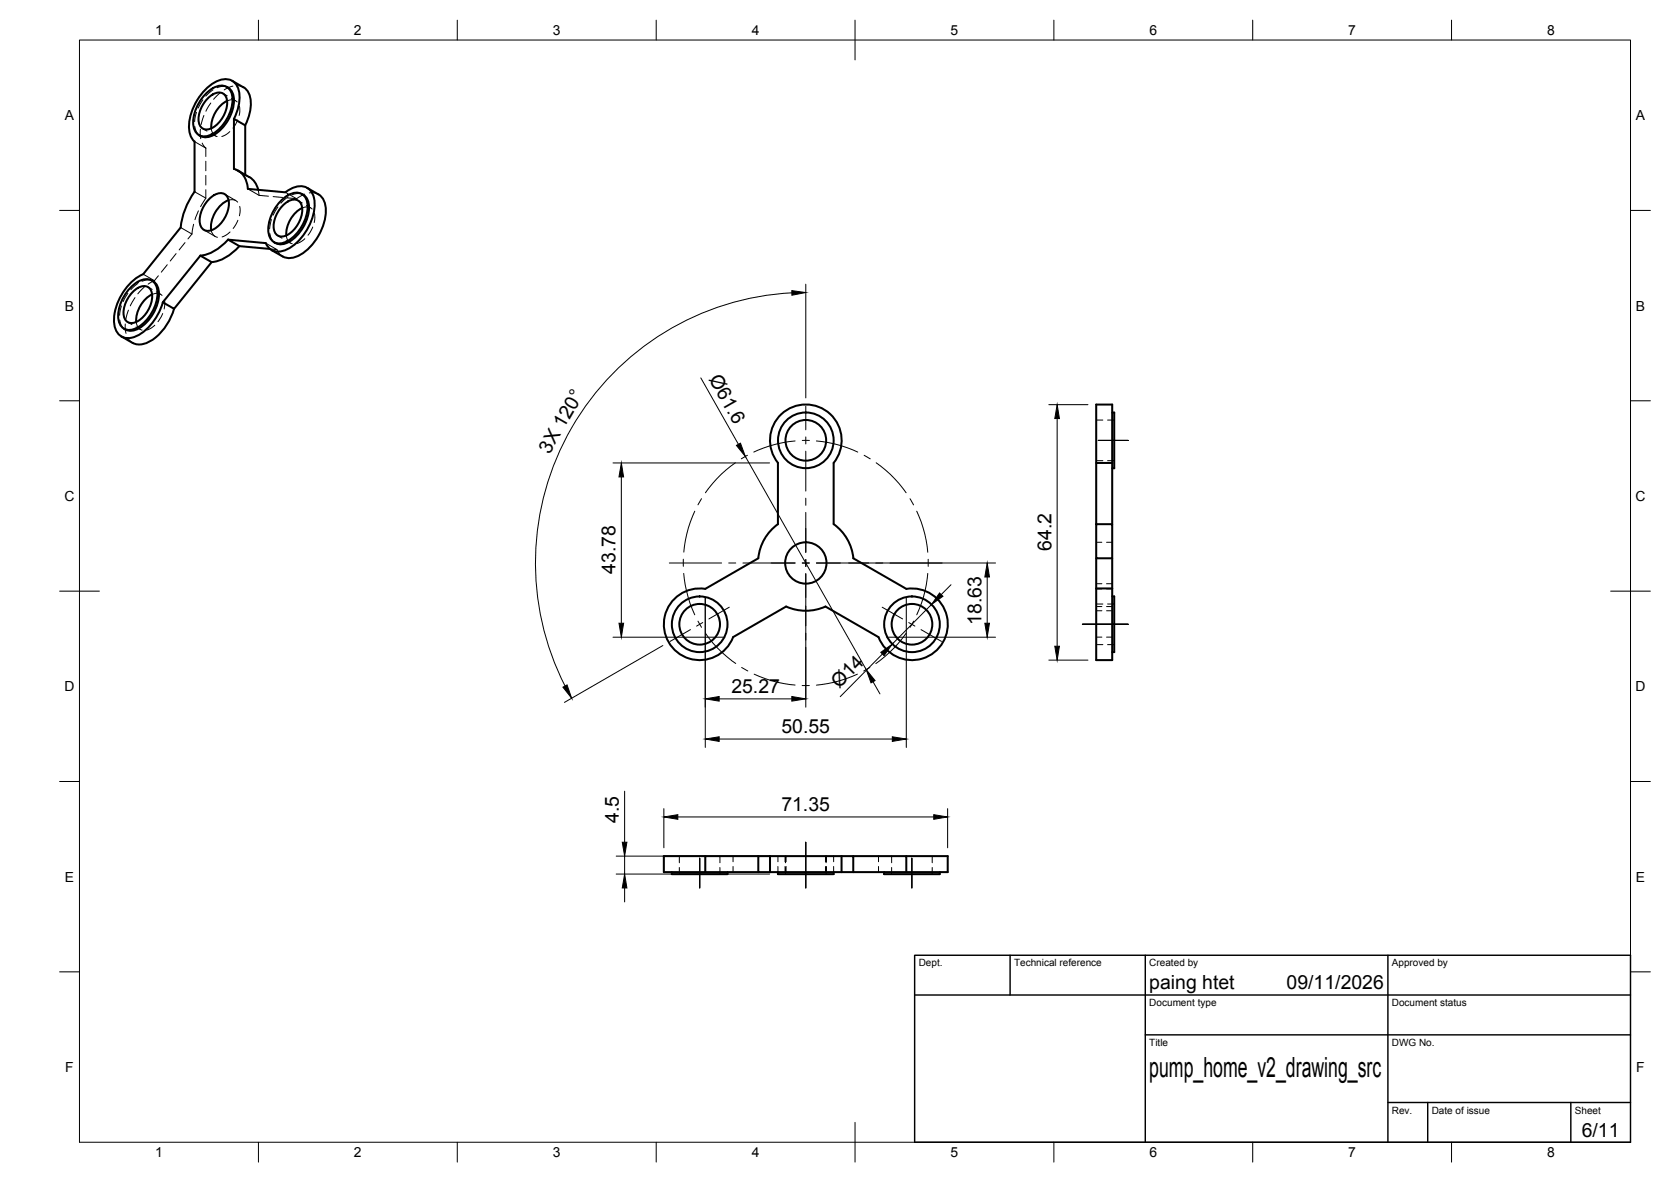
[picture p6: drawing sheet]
<svg xmlns="http://www.w3.org/2000/svg" width="420mm" height="297mm" viewBox="0 0 420 297" stroke-linecap="round" stroke-linejoin="round" font-family="sans-serif">
<!-- layer: Visible -->
<g fill="none" stroke="#000" stroke-width=".51">
<path d="M50 34l.4 .2M51.9 23.4a4.8 4.8 0 0 1 4.8-1.7 3.8 3.8 0 0 1 1.7 4.3 10.6 10.6 0 0 1-5.8 8 2.77 2.77 0 0 1-4-2.3 10.3 10.3 0 0 1 3.3-8.3zM52.3 24.7a3.4 3.4 0 0 1 3.8-1.2 3.4 3.4 0 0 1 .8 3.9 7 7 0 0 1-4.8 5.1 2.15 2.15 0 0 1-2.2-2.5 7.9 7.9 0 0 1 2.4-5.3zM57 21.8a3.7 3.7 0 0 1 1.8 4.4 10.2 10.2 0 0 1-6.4 8.2h-1.4l-.6-.2M57.1 25.3a7.7 7.7 0 0 0-4 6.9M58.4 20.3l2.8 1.6M58.8 29.9l2.9 1.6v12.4M58.8 29.9v12.6M58.8 29.9a9.8 9.8 0 0 0 .9-8.1 3.6 3.6 0 0 0-5.4-1.3 13.7 13.7 0 0 0-6.7 12.2 4.4 4.4 0 0 0 1.3 2.9v12.6a18.9 18.9 0 0 0-3.5 9l-9.4 11.7a13.3 13.3 0 0 0-7.2 13.1 3.5 3.5 0 0 0 5.2 2.6 13.5 13.5 0 0 0 7-8.6M61.2 21.9a5.6 5.6 0 0 1 1.6 6.3l-1.1 3.3M52.6 50a3.4 3.4 0 0 1 3.9-1.2 3.5 3.5 0 0 1 .8 4 7.2 7.2 0 0 1-4.8 5.2 2.2 2.2 0 0 1-2.3-2.6 8.1 8.1 0 0 1 2.4-5.4zM57.5 50.3a7.6 7.6 0 0 0-4.4 7.6"/>
<path d="M58.8 42.4a5.1 5.1 0 0 1 3.5 5l9.5 .9M59.9 42.9l2.8 1.6M62.7 44.5l.8 .6 .7 .9 .7 1.7M70.8 50.3a4.8 4.8 0 0 1 4.8-1.7 3.8 3.8 0 0 1 1.7 4.3 10.6 10.6 0 0 1-5.8 8 2.77 2.77 0 0 1-4-2.3 10.3 10.3 0 0 1 3.3-8.3zM71.1 51.6a3.4 3.4 0 0 1 3.8-1.2 3.4 3.4 0 0 1 .9 3.9 7 7 0 0 1-4.8 5.1 2.15 2.15 0 0 1-2.2-2.5 7.9 7.9 0 0 1 2.3-5.3zM71.8 48.3a4.9 4.9 0 0 1 5.9-.8 6.2 6.2 0 0 1 1.1 6.4 13.6 13.6 0 0 1-7.1 9 3.5 3.5 0 0 1-4.9-1.8l-9.4-.9M75.9 48.8a3.6 3.6 0 0 1 1.8 4.3 10.2 10.2 0 0 1-6.4 8.2h-1.4l-.6-.2M76 52.3a7.7 7.7 0 0 0-4 6.9M77.2 47.2l2.9 1.6M80.1 48.8a4.8 4.8 0 0 1 1.8 4.7 13.5 13.5 0 0 1-7.6 11.1 3.8 3.8 0 0 1-3.2-.2l-2.9-1.6M33.1 72a4.8 4.8 0 0 1 4.7-1.7 3.8 3.8 0 0 1 1.7 4.4 10.6 10.6 0 0 1-5.7 8 2.77 2.77 0 0 1-4-2.3 10.3 10.3 0 0 1 3.3-8.4zM33.4 73.4a3.4 3.4 0 0 1 3.8-1.3 3.4 3.4 0 0 1 .8 3.9 7 7 0 0 1-4.7 5.2 2.15 2.15 0 0 1-2.2-2.6 7.9 7.9 0 0 1 2.3-5.2z"/>
<path d="M38.1 70.5a3.7 3.7 0 0 1 1.8 4.3 10.2 10.2 0 0 1-6.4 8.3h-1.4l-.6-.3M38.2 74a7.7 7.7 0 0 0-3.9 6.9M43.8 77.6a13.5 13.5 0 0 1-7 8.6 4.1 4.1 0 0 1-3.5 0l-2.8-1.7M50.4 64.2l2.8 1.7-9.4 11.7-2.9-1.6zM57.4 60.2l2.8 1.7 7.7 .7M57.4 60.2a11.3 11.3 0 0 1-7 4M60.2 61.8a11.3 11.3 0 0 1-7 4.1M68.9 60.9l.3 .2M31.2 82.6l.3 .2M195.6 116.3v15.4M195.6 116.3a9 9 0 0 1 .9-12.2 9 9 0 0 1 12.3 0 9 9 0 0 1 .8 12.2M209.6 116.3v15.4"/>
<path d="M275.6 116.3v-14.6h4.1v14.6M279.7 103.7h.5v14h-.5M195.6 131.7a12 12 0 0 0-4.9 8.6l-13.4 7.7a9 9 0 0 0-10.1 6.9 9 9 0 0 0 6.1 10.6 9 9 0 0 0 11-5.4l13.4-7.7M209.6 131.7a12 12 0 0 1 5 8.6l13.3 7.7M275.6 131.7h4.1v8.6h-4.1zM275.6 131.7v-15.4h4.1v15.4M227.9 148a9 9 0 0 1 10.2 6.9 9 9 0 0 1-6.2 10.6 9 9 0 0 1-11-5.4l-13.3-7.7a12 12 0 0 1-9.9 0M275.6 147.9v18h4.1v-18M275.6 140.3v7.6M275.6 147.9h4.1M279.7 149.9h.5v14h-.5M279.7 140.3v7.6"/>
<path d="M168.9 219.2v.5h14v-.5M177.3 215.1h-10.4v4.1h10.4M177.3 219.2h13.4M190.7 215.1h-13.4v4.1M193.6 215.1h-2.9v4.1h2.9M193.6 215.1h18M193.6 215.1v4.1M195.6 219.2v.5h14v-.5M211.6 215.1h2.9v4.1M211.6 215.1v4.1M214.5 215.1h13.4v4.1M222.3 219.2v.5h14v-.5"/>
<path d="M227.9 215.1h10.4v4.1h-44.7"/>
<circle cx="202.6" cy="110.7" r="7"/>
<circle cx="202.6" cy="110.7" r="5.1"/>
<circle cx="175.9" cy="156.9" r="7"/>
<circle cx="175.9" cy="156.9" r="5.1"/>
<circle cx="202.6" cy="141.5" r="5.2"/>
<circle cx="229.3" cy="156.9" r="7"/>
<circle cx="229.3" cy="156.9" r="5.1"/>
</g>
<!-- layer: Hidden -->
<g fill="none" stroke="#000" stroke-width=".25">
<path d="M48.9 35.6l2.9 1.6M49 31.8l.4 1.4 1 1M49.4 28.2l-.5 2.4M50.4 32.5l.1 2.3M50.8 36l1 1.2M51 32.3l1 .6M51 25.1l-1.2 2M51.3 29l-.7 2.3M51.8 37.2v2.1M53 25.9l-1.2 2M53.1 33.5l1.1 .6M53.1 32.3l.4 1.3 1.1 .7"/>
<path d="M53.6 22.6l-1.8 1.6M54.6 22l1.5-.3 1.3 .3M55.4 23.3l-1.7 1.7M56.1 23.5l1 .6M57.1 25.4l1.3-.3 1.2 .5M57.8 33.1l-.8 .6-1.2 .6M58.2 24.7l1 .6M58.5 21.6l-2.1 1M59.7 21.5l1.5 .4M59.8 30.1l-1.2 2.1M60.2 26.7l.1 1.3-.2 1M45.4 57.2l2.9 1.6"/>
<path d="M48.3 58.8l-1 1.2M48.7 56.4l-.4 2.4M48.9 48.2l2.9 1.6M49.9 53l-.9 2.2M51.3 57.8l2.8 1.6M51.8 49.8l-1.4 2.1M51.8 40.5v2.4M51.8 44.1v2.4M51.8 47.7v2.1M53.1 57.9l.6 1.1 1 .6M56.5 48.8l2.8 1.6M57.5 50.3l1.2-.1 1.1 .6"/>
<path d="M57.8 58.3l-1 .8-1 .4M58.8 42.5l2.9 1.6M59.8 55.4l-1.2 2M60.3 51.9l.1 1-.2 1.3M61.7 44.1l1 .4M61.7 43.9v.2M62.3 47.5l2.9 1.6M64.9 47.7l.3 1.4M65.2 49.1l2.3 .2M67.8 58.7l.5 1.4 .9 1M68.3 55.2l-.5 2.3M68.7 49.4l2.4 .2"/>
<path d="M69.8 59.2l1.1 .7M69.9 52l-1.2 2.1M71.8 48.3l2.8 1.6M72 59.2l.4 1.3 .5 .5 .6 .2M72.2 49.7l2.4 .2M72.4 49.5l-1.8 1.6M73.5 48.9l1.4-.3 1.3 .3M74.9 50.4l1.1 .6M76 52.3l1.3-.3 .7 .2 .5 .3M76.6 48.8l-2 1.1M76.6 60l-.7 .6-1.3 .6M77 51.6l1.1 .6"/>
<path d="M77.8 48.5h1.3l1 .3M78.6 57.1l-1.2 2M79 53.6l.2 1.3-.2 1M30.5 76.9l-.4 2.3M32.2 73.7l-1.2 2.1M32.3 77.9l-.7 2.3M34 74.8l-1.2 2.1M34.7 71.2l-1.8 1.6M35.7 70.7l1.5-.4 1.3 .4M36 68.9l2.8 1.6 1-1.2M36.3 72.1l-1.7 1.7M37.2 72.1l1.1 .6"/>
<path d="M38.2 74l1.4-.3 .7 .2 .4 .4M38.8 70.5l-1.5 .9M39.3 73.3l1.1 .7M40.9 78.8l-1.2 2M41.3 75.3l.1 .8-.1 1.5M42.1 66.5l-1.5 1.9M44.3 63.7l-1.5 1.9M46.5 61l-1.5 1.8M66.8 61.1l2.8 1.6-1.7-.1M69.6 62.7l.8 1.2 .7 .6M71.9 60.5l1.1 .6M30.1 80.4l.5 1.5 .9 .9"/>
<path d="M31.5 81.4l.2 2.4M32.1 84.9l.5 .6 .7 .7M32.1 81l1.1 .6M34.2 82.2l1.1 .6M34.2 80.9l.5 1.3 1 .8M38.9 81.7l-.8 .7-1.2 .5M275.6 115.8h1.7M275.6 105.6h1.7M278.5 115.8h1.7M278.5 105.6h1.7M275.6 136.3h1.5M278.2 136.3h1.5"/>
<path d="M275.6 148h1.5M275.6 152.4h1.5M275.6 153.5h1.5M275.6 151.8h1.7M275.6 146.7h1.5M278.2 148h1.5M278.2 152.4h1.5M278.2 153.5h1.5M278.2 146.7h1.5M278.5 151.8h1.7M275.6 160.1h1.5M275.6 162h1.7"/>
<path d="M278.2 160.1h1.5M278.5 162h1.7M170.8 215.1v1.7M170.8 218v1.7M181 215.1v1.7M181 218v1.7M184.3 215.1v1.5M184.3 217.7v1.5M195.6 215.1v1.5M195.6 217.7v1.5M197.4 215.1v1.5M197.4 217.7v1.5"/>
<path d="M197.5 215.1v1.7M197.5 218v1.7M197.7 215.1v1.5M197.7 217.7v1.5M207.6 215.1v1.5M207.6 217.7v1.5M207.7 215.1v1.7M207.7 218v1.7M207.8 215.1v1.5M207.8 217.7v1.5M209.6 215.1v1.5M209.6 217.7v1.5"/>
<path d="M220.9 215.1v1.5M220.9 217.7v1.5M224.2 215.1v1.7M224.2 218v1.7M234.4 215.1v1.7M234.4 218v1.7"/>
</g>
<!-- layer: BORDER -->
<g fill="none" stroke="#000" stroke-width=".25">
<path d="M20 10.1h390v276.9h-390zM65 5.1v5M115 5.1v5M165 5.1v5M215 5.1v10M265 5.1v5M315 5.1v5M365 5.1v5M15 52.9h5M410 52.9h5M15 100.7h5M410 100.7h5"/>
<path d="M15 148.6h10M405 148.6h10M15 196.4h5M410 196.4h5M15 244.2h5M410 244.2h5M65 287v5M115 287v5M165 287v5M215 282.1v9.9M265 287v5M315 287v5"/>
<path d="M365 287v5"/>
</g>
<!-- layer: TITLEBLOCK -->
<path d="M230 240.1h180v46.9h-180zM230 250h180M254 240.1v9.9M288 240.1v46.9M349 240.1v46.9M288 260.1h122M349 277.1h61M359 277.1v9.9M395 277.1v9.9" fill="none" stroke="#000" stroke-width=".36"/>
<!-- layer: Smart Centers -->
<g fill="none" stroke="#000" stroke-width=".25">
<path d="M184.9 116.3l-3.6 2.9-2.1 2.3-1.8 2.3M187.9 114.4l-1.5 .9M199.9 110.8l-4.7 .8-3 .9-2.7 1.1M201.7 110.7h1.8M202.6 102.1v5.9M202.6 109.8v1.8M202.6 113.4v10M205.3 110.8l4.7 .8 3.1 .9 2.6 1.1M217.3 114.4l1.5 .9M220.3 116.3l3.6 2.9 2.2 2.3 1.7 2.3M276.2 110.7h7.5M174.7 128.5l-1.6 4.2-.8 3.1-.4 3"/>
<path d="M176.4 125.3l-.9 1.6M202.6 125.2v1.8M202.6 128.8v10M228.8 125.3l.9 1.6M230.5 128.5l1.1 2.7 .9 3 .8 4.6M168.3 141.5h13.1M171.8 140.5v1.8M171.9 144.1l.4 2.8 .7 3.1 1.7 4.5M173.6 158.2l-5.1 3M175.5 156.1l.9 1.5M176.7 156.4l-1.5 .9M177.4 159.1l3 3.7 2.4 2.2 2.2 1.7"/>
<path d="M183.2 141.5h1.8M183.4 152.6l-5.2 2.9M186.8 141.5h13.1M201.7 141.5h1.8M202.6 140.6v1.8M202.6 144.2v13.1M202.6 159.1v1.8M205.3 141.5h13.1M220.2 141.5h1.8M221.8 152.6l5.1 2.9M223.8 141.5h13.1M227.8 159.1l-3 3.7-2.3 2.2-2.3 1.8"/>
<path d="M228.5 156.4l1.5 .9M229.7 156.1l-.9 1.5M231.6 158.2l5.1 3M233.3 144.1l-.4 2.8-.7 3.1-1.7 4.5M233.4 140.6v1.7M272.2 156.9h11.5M186.5 167.7l1.5 .9M189.6 169.4l2.8 1.1 3.1 1 4.4 .7M201.7 172.3h1.8M202.6 162.7v13.1M215.6 169.4l-2.8 1.1-3.1 1-4.4 .7M218.7 167.7l-1.5 .9"/>
<path d="M175.9 215.7v7.4M202.6 211.7v11.4M229.3 215.7v7.4"/>
</g>
<!-- layer: FD_Dimensions -->
<g fill="none" stroke="#000" stroke-width=".25">
<path d="M199.1 73.6a68 68 0 0 0-57 98.8M202.6 71.4v28.6M176.2 95l9.5 16.7M154.1 116.3h39.4M156.2 119.9v36.7M187.4 114.7l30.4 53.6M263.7 101.7h9.9M265.8 105.2v57.2M177.3 150.1v37.7M202.6 152.3v25.4M213.4 141.5h36.9M227.9 150.1v37.7"/>
<path d="M234.2 151.9l-9.9 10M239.1 146.9l-2.4 2.5M248.2 145v11.6M154.1 160.1h28.1M166.7 162.2l-24.8 14.3M180.8 175.6h18.3M219.5 171.3l1.8 3.1M221.9 164.3l-10.6 10.8M223 160.1h27.3M263.7 165.9h9.9M157.1 198.8v12.9M180.8 185.7h43.6"/>
<path d="M154.9 219.7h38.6M154.9 215.1h38.6M157.1 215.1v4.6M166.9 203.2v9.8M170.4 205.3h64.4M238.3 203.2v9.8M157.1 223.1v3.6"/>
</g>
<g fill="#000" stroke="#000" stroke-width=".25">
<path d="M199.1 73l3.5 .5-3.5 .7zM156.2 116.3l.6 3.6h-1.2zM185.2 111.9l1-.5 1.2 3.3zM265.8 101.7l.6 3.5h-1.2zM155.6 156.6h1.2l-.6 3.5zM236.2 149l.9 .8-2.9 2.1zM247.6 156.6h1.2l-.6 3.5zM248.2 141.5l.6 3.5h-1.2zM141.5 172.7l1.1-.6 1.1 3.4zM177.3 175.6l3.5-.6v1.2zM199.1 175l3.5 .6-3.5 .6zM217.8 168.3l2.2 2.7-1 .6z"/>
<path d="M221.5 163.9l2.8-2-2 2.9zM265.2 162.4h1.2l-.6 3.5zM177.3 185.7l3.5-.5v1.1zM224.4 185.2l3.5 .5-3.5 .6zM156.5 211.7h1.1l-.5 3.4zM166.9 205.3l3.5-.6v1.2zM234.8 204.7l3.5 .6-3.5 .6zM157.1 219.7l.5 3.4h-1.1z"/>
</g>
<text font-size="7" x="289" y="270.6">pump_home_v2_drawing_src</text>
<g font-size="4.9">
<text x="178.1" y="95.2" transform="rotate(60 178.1 95.2)">Ø61.6</text>
<text x="138.1" y="114.3" transform="rotate(-60 138.1 114.3)">3X 120°</text>
<text x="264.4" y="138.5" transform="rotate(-90 264.4 138.5)">64.2</text>
<text x="154.8" y="144.3" transform="rotate(-90 154.8 144.3)">43.78</text>
<text x="246.8" y="157.1" transform="rotate(-90 246.8 157.1)">18.63</text>
<text x="211" y="173.2" transform="rotate(-45 211 173.2)">Ø14</text>
<text x="183.9" y="174.2">25.27</text>
<text x="196.5" y="184.3">50.55</text>
<text x="196.5" y="203.8">71.35</text>
<text x="155.6" y="206.8" transform="rotate(-90 155.6 206.8)">4.5</text>
<text x="289" y="248.5">paing htet</text>
<text x="323.5" y="248.5">09/11/2026</text>
<text x="397.7" y="285.7">6/11</text>
</g>
<g font-size="3.5">
<text x="39" y="8.8">1</text>
<text x="89" y="8.8">2</text>
<text x="139" y="8.8">3</text>
<text x="189" y="8.8">4</text>
<text x="239" y="8.8">5</text>
<text x="289" y="8.8">6</text>
<text x="339" y="8.8">7</text>
<text x="389" y="8.8">8</text>
<text x="16.3" y="30.2">A</text>
<text x="411.3" y="30.2">A</text>
<text x="16.3" y="78">B</text>
<text x="411.3" y="78">B</text>
<text x="16.2" y="125.9">C</text>
<text x="411.2" y="125.9">C</text>
<text x="16.2" y="173.7">D</text>
<text x="411.2" y="173.7">D</text>
<text x="16.3" y="221.6">E</text>
<text x="411.3" y="221.6">E</text>
<text x="16.4" y="269.4">F</text>
<text x="411.4" y="269.4">F</text>
<text x="39" y="290.8">1</text>
<text x="89" y="290.8">2</text>
<text x="139" y="290.8">3</text>
<text x="189" y="290.8">4</text>
<text x="239" y="290.8">5</text>
<text x="289" y="290.8">6</text>
<text x="339" y="290.8">7</text>
<text x="389" y="290.8">8</text>
</g>
<g font-size="2.5">
<text x="231" y="242.9">Dept.</text>
<text x="255" y="242.9">Technical reference</text>
<text x="289" y="242.9">Created by</text>
<text x="350" y="242.9">Approved by</text>
<text x="289" y="252.8">Document type</text>
<text x="350" y="252.8">Document status</text>
<text x="289" y="262.9">Title</text>
<text x="350" y="262.9">DWG No.</text>
<text x="350" y="279.9">Rev.</text>
<text x="360" y="279.9">Date of issue</text>
<text x="396" y="279.9">Sheet</text>
</g>
</svg>
